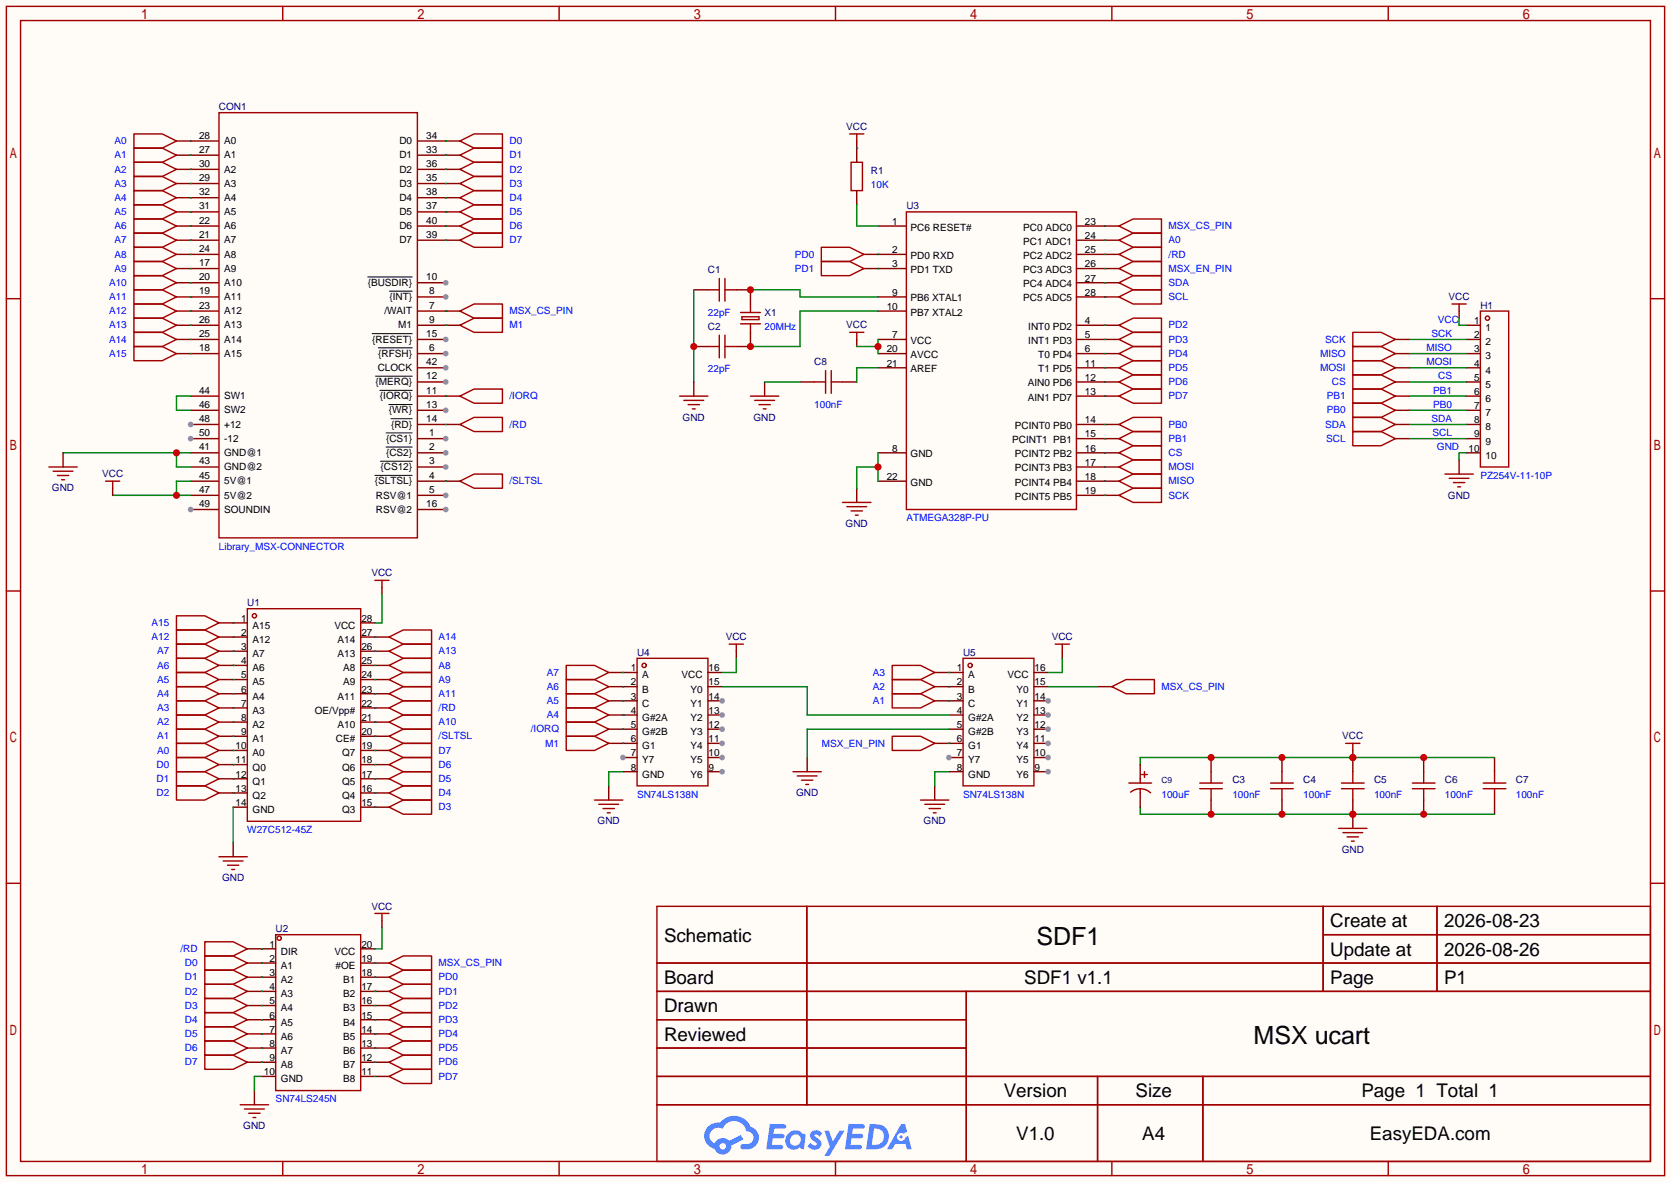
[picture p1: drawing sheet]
<svg xmlns="http://www.w3.org/2000/svg" width="299mm" height="212mm" viewBox="0 0 299 212" stroke-linecap="round" stroke-linejoin="round" font-family="sans-serif">
<path d="M0 0h299.5v211.8h-299.5z" fill="#fffcf7"/>
<g fill="none" stroke="#a10000" stroke-width=".25">
<path d="M1.1 1.1h297.2v209.6h-297.2zM3.7 3.7h292.1v204.5h-292.1zM50.7 1.1v2.6M100.2 1.1v2.6M149.7 1.1v2.6M199.3 1.1v2.6M248.8 1.1v2.6M1.1 53.5h2.6M295.8 53.5h2.5M1.1 105.9h2.6M295.8 105.9h2.5M1.1 158.3h2.6"/>
<path d="M295.8 158.3h2.5M117.7 162.4h178.1v45.8h-178.1zM117.7 172.6h178.1M117.7 177.7h178.1M144.6 162.4v35.6M173.2 177.7v30.5M237.1 162.4v15.3M237.1 167.5h58.7M257.5 162.4v15.3M117.7 182.8h55.5M117.7 192.9h178.1M117.7 187.8h55.5"/>
<path d="M117.7 198h178.1M196.7 192.9v15.3M215.6 192.9v15.3M50.7 208.2v2.5M100.2 208.2v2.5M149.7 208.2v2.5M199.3 208.2v2.5M248.8 208.2v2.5"/>
</g>
<g fill="#5487ff">
<path d="M145.5 202.8a1.3 1.3 0 0 1 1.8 .3l-.4 .6a.54 .54 0 0 0-.9-.2l.1 .2a1.58 1.58 0 0 1 1.1 1.6 1.43 1.43 0 0 1-2.5 .1l.5-.6a.64 .64 0 0 0 .5 .5 .64 .64 0 0 0 .7-.3l-.2-.2a1.6 1.6 0 0 1-1-1.6z"/>
<path d="M147.7 202.7h.9l.7 1.9 1.1-1.9h.9l-2.7 4.5h-.9l1-1.7z"/>
<path d="M138 201.5h1.6a1.31 1.31 0 0 1 1.2 .2 .4 .4 0 0 1-.3 .6h-1.8l-.1 .9h1.6a.4 .4 0 0 1 .4 .4 .4 .4 0 0 1-.4 .4h-1.7l-.2 1.2h.8a1.23 1.23 0 0 1 1.2 .2 .39 .39 0 0 1-.3 .6h-2.7z"/>
<path d="M152.1 201.5h1.6a1.32 1.32 0 0 1 1.3 .2 .39 .39 0 0 1-.4 .6h-1.7l-.2 .9h1.7a.4 .4 0 0 1 .3 .4 .4 .4 0 0 1-.4 .4h-1.7l-.2 1.2h.8a1.23 1.23 0 0 1 1.2 .2 .39 .39 0 0 1-.3 .6h-2.7z"/>
<path d="M161.5 201.5h.7l.4 1.3-.7 .4a.75 .75 0 0 0-1.1 .3 .75 .75 0 0 0 .5 1 .75 .75 0 0 0 .9-.6l.6-.3 .6 2.4h-.9l-.2-1h-1.9l-.5 1h-.9z"/>
<path d="M155.9 201.5l-.7 4.5h1.5a2.27 2.27 0 0 0 2.6-2.3 2.27 2.27 0 0 0-2.7-2.2zM156.6 202.3a1.5 1.5 0 0 1 1.8 1.5 1.5 1.5 0 0 1-1.9 1.4h-.3z"/>
<path d="M141.3 203.1a1.62 1.62 0 0 0-.4 2.1 1.62 1.62 0 0 0 2 .7l.4-.3 .3 .3 .5 .1 .3-2.5-.2-.3h-.4a1.58 1.58 0 0 0-2.5-.1zM141.9 203.6a.98 .98 0 0 1 1.5 .2 .98 .98 0 0 1-.6 1.5 .94 .94 0 0 1-1.2-.4 .94 .94 0 0 1 .3-1.3z"/>
<path d="M126.9 201.9a2.37 2.37 0 0 0 1.2 4 1.54 1.54 0 0 0 1.7 1 1.54 1.54 0 0 0 1.3-1.6l2.1-1.1-.5-.8-2 1.1a1.57 1.57 0 0 0-2.6 .4 1.5 1.5 0 0 1-.8-2.1 1.5 1.5 0 0 1 2.2-.5 2.23 2.23 0 0 1 2.3-1.4 2.23 2.23 0 0 1 2 1.8 1.16 1.16 0 0 1 1.2 1.1 1.16 1.16 0 0 1-1 1.3h-.7a.47 .47 0 0 0-.6 .3 .47 .47 0 0 0 .4 .6 2.23 2.23 0 0 0 2.3-.7 2.23 2.23 0 0 0 .4-2.3 2.16 2.16 0 0 0-1.3-1.1 3.2 3.2 0 0 0-5.4-.7l-1.2 .1zM129 205.4a.58 .58 0 0 1 1.1 0 .58 .58 0 0 1-1.1 0z"/>
<circle cx="161.5" cy="203.8" r=".28"/>
</g>
<g fill="none" stroke="#a10000" stroke-width=".25">
<path d="M44.3 109.1h20.3v38.1h-20.3z"/>
<circle cx="45.6" cy="110.4" r=".38"/>
</g>
<g fill="none" stroke="#870000" stroke-width=".25">
<path d="M34.2 25.3h5M34.2 27.8h5M34.2 30.4h5M34.2 32.9h5M34.2 35.4h5M34.2 38h5M34.2 40.5h5M34.2 43.1h5M34.2 45.6h5M34.2 48.1h5M34.2 50.7h5M34.2 53.2h5"/>
<path d="M34.2 55.8h5M34.2 58.3h5M34.2 60.8h5M34.2 63.4h5M34.2 71h5M34.2 73.5h5M34.2 76.1h5M41.8 111.6h2.5M41.8 114.2h2.5M41.8 116.7h2.5M41.8 119.3h2.5M64.6 111.6h2.6"/>
<path d="M64.6 114.2h2.6M64.6 116.7h2.6M64.6 119.3h2.6M41.8 121.8h2.5M41.8 124.3h2.5M41.8 126.9h2.5M41.8 129.4h2.5M41.8 132h2.5M41.8 134.5h2.5M41.8 137h2.5M41.8 139.6h2.5M64.6 121.8h2.6"/>
<path d="M64.6 124.3h2.6M64.6 126.9h2.6M64.6 129.4h2.6M64.6 132h2.6M64.6 134.5h2.6M64.6 137h2.6M64.6 139.6h2.6M41.8 142.1h2.5M41.8 144.7h2.5M64.6 142.1h2.6M64.6 144.7h2.6"/>
</g>
<circle cx="34.2" cy="76.1" r=".51" fill="#999"/>
<path d="M34.2 78.6h5" fill="none" stroke="#870000" stroke-width=".25"/>
<circle cx="34.2" cy="78.6" r=".51" fill="#999"/>
<path d="M34.2 81.2h5M34.2 83.7h5M34.2 86.2h5M34.2 88.8h5M34.2 91.3h5" fill="none" stroke="#870000" stroke-width=".25"/>
<circle cx="34.2" cy="91.3" r=".51" fill="#999"/>
<path d="M74.9 25.3h5M74.9 27.8h5M74.9 30.4h5M74.9 32.9h5M74.9 35.4h5M74.9 38h5M74.9 40.5h5M74.9 43.1h5M74.9 50.7h5" fill="none" stroke="#870000" stroke-width=".25"/>
<circle cx="79.9" cy="50.7" r=".51" fill="#999"/>
<path d="M65.9 49.6h8" fill="none" stroke="#000" stroke-width=".18"/>
<path d="M74.9 53.2h5" fill="none" stroke="#870000" stroke-width=".25"/>
<circle cx="79.9" cy="53.2" r=".51" fill="#999"/>
<path d="M69.8 52.2h4.1" fill="none" stroke="#000" stroke-width=".18"/>
<path d="M74.9 55.8h5M74.9 58.3h5M74.9 60.8h5" fill="none" stroke="#870000" stroke-width=".25"/>
<circle cx="79.9" cy="60.8" r=".51" fill="#999"/>
<path d="M66.7 59.8h7.2" fill="none" stroke="#000" stroke-width=".18"/>
<path d="M74.9 63.4h5" fill="none" stroke="#870000" stroke-width=".25"/>
<circle cx="79.9" cy="63.4" r=".51" fill="#999"/>
<path d="M67.8 62.3h6.1" fill="none" stroke="#000" stroke-width=".18"/>
<path d="M74.9 65.9h5" fill="none" stroke="#870000" stroke-width=".25"/>
<circle cx="79.9" cy="65.9" r=".51" fill="#999"/>
<path d="M74.9 68.5h5" fill="none" stroke="#870000" stroke-width=".25"/>
<circle cx="79.9" cy="68.5" r=".51" fill="#999"/>
<path d="M67.3 67.4h6.6M68.1 70h5.8" fill="none" stroke="#000" stroke-width=".18"/>
<path d="M74.9 71h5M74.9 73.5h5" fill="none" stroke="#870000" stroke-width=".25"/>
<circle cx="79.9" cy="73.5" r=".51" fill="#999"/>
<path d="M69.7 72.5h4.2M70.1 75h3.8" fill="none" stroke="#000" stroke-width=".18"/>
<path d="M74.9 76.1h5M74.9 78.6h5" fill="none" stroke="#870000" stroke-width=".25"/>
<circle cx="79.9" cy="78.6" r=".51" fill="#999"/>
<path d="M69.2 77.6h4.7" fill="none" stroke="#000" stroke-width=".18"/>
<path d="M74.9 81.2h5" fill="none" stroke="#870000" stroke-width=".25"/>
<circle cx="79.9" cy="81.2" r=".51" fill="#999"/>
<path d="M69.2 80.1h4.7" fill="none" stroke="#000" stroke-width=".18"/>
<path d="M74.9 83.7h5" fill="none" stroke="#870000" stroke-width=".25"/>
<circle cx="79.9" cy="83.7" r=".51" fill="#999"/>
<path d="M67.2 85.2h6.7M68.2 82.7h5.7" fill="none" stroke="#000" stroke-width=".18"/>
<path d="M74.9 86.2h5M74.9 88.8h5" fill="none" stroke="#870000" stroke-width=".25"/>
<circle cx="79.9" cy="88.8" r=".51" fill="#999"/>
<path d="M74.9 91.3h5" fill="none" stroke="#870000" stroke-width=".25"/>
<circle cx="79.9" cy="91.3" r=".51" fill="#999"/>
<g fill="none" stroke="#a10000" stroke-width=".25">
<path d="M24 24h5.1l2.5 1.3-2.5 1.2h-5.1zM24 26.5h5.1l2.5 1.3-2.5 1.3h-5.1zM24 29.1h5.1l2.5 1.3-2.5 1.2h-5.1zM24 31.6h5.1l2.5 1.3-2.5 1.3h-5.1zM24 34.2h5.1l2.5 1.2-2.5 1.3h-5.1zM24 36.7h5.1l2.5 1.3-2.5 1.2h-5.1zM24 39.2h5.1l2.5 1.3-2.5 1.3h-5.1zM39.2 20.2h35.6v76.2h-35.6zM24 41.8h5.1l2.5 1.3-2.5 1.2h-5.1zM24 44.3h5.1l2.5 1.3-2.5 1.3h-5.1zM24 46.9h5.1l2.5 1.2-2.5 1.3h-5.1zM24 49.4h5.1l2.5 1.3-2.5 1.2h-5.1z"/>
<path d="M24 51.9h5.1l2.5 1.3-2.5 1.3h-5.1zM24 54.5h5.1l2.5 1.3-2.5 1.2h-5.1zM24 57h5.1l2.5 1.3-2.5 1.3h-5.1zM24 59.6h5.1l2.5 1.2-2.5 1.3h-5.1zM24 62.1h5.1l2.5 1.3-2.5 1.2h-5.1zM82.4 76.1l2.6-1.3h5v2.5h-5zM82.4 86.2l2.6-1.2h5v2.5h-5zM31.6 118h5.1l2.5 1.3-2.5 1.2h-5.1zM31.6 115.4h5.1l2.5 1.3-2.5 1.3h-5.1zM31.6 112.9h5.1l2.5 1.3-2.5 1.2h-5.1zM31.6 110.4h5.1l2.5 1.2-2.5 1.3h-5.1zM69.7 119.3l2.6-1.3h5v2.5h-5z"/>
<path d="M69.7 116.7l2.6-1.3h5v2.6h-5zM69.7 114.2l2.6-1.3h5v2.5h-5zM101.5 119.3h5.1l2.5 1.2-2.5 1.3h-5.1zM159.9 119.3h5.1l2.5 1.2-2.5 1.3h-5.1zM31.6 130.7h5.1l2.5 1.3-2.5 1.2h-5.1zM31.6 128.1h5.1l2.5 1.3-2.5 1.3h-5.1zM31.6 133.2h5.1l2.5 1.3-2.5 1.3h-5.1zM31.6 125.6h5.1l2.5 1.3-2.5 1.2h-5.1zM31.6 123.1h5.1l2.5 1.2-2.5 1.3h-5.1zM31.6 120.5h5.1l2.5 1.3-2.5 1.3h-5.1zM69.7 121.8l2.6-1.3h5v2.6h-5zM69.7 129.4l2.6-1.3h5v2.6h-5z"/>
<path d="M69.7 124.3l2.6-1.2h5v2.5h-5zM69.7 126.9l2.6-1.3h5v2.5h-5zM69.7 132l2.6-1.3h5v2.5h-5zM101.5 121.8h5.1l2.5 1.3-2.5 1.2h-5.1zM101.5 124.3h5.1l2.5 1.3-2.5 1.3h-5.1zM101.5 126.9h5.1l2.5 1.2-2.5 1.3h-5.1zM159.9 121.8h5.1l2.5 1.3-2.5 1.2h-5.1zM159.9 124.3h5.1l2.5 1.3-2.5 1.3h-5.1zM36.7 168.8h5.1l2.5 1.3-2.5 1.2h-5.1z"/>
</g>
<g fill="none" stroke="#870000" stroke-width=".25">
<path d="M31.6 25.3h2.6M31.6 27.8h2.6M31.6 30.4h2.6M31.6 32.9h2.6M31.6 35.4h2.6M31.6 38h2.6M31.6 40.5h2.6M31.6 43.1h2.6M31.6 45.6h2.6M31.6 48.1h2.6M31.6 50.7h2.6M31.6 53.2h2.6"/>
<path d="M31.6 55.8h2.6M31.6 58.3h2.6M31.6 60.8h2.6M31.6 63.4h2.6M79.9 76.1h2.5M79.9 86.2h2.5M39.2 119.3h2.6M39.2 116.7h2.6M39.2 114.2h2.6M39.2 111.6h2.6M67.2 119.3h2.5M67.2 116.7h2.5"/>
<path d="M67.2 114.2h2.5M39.2 132h2.6M39.2 129.4h2.6M39.2 134.5h2.6M39.2 126.9h2.6M39.2 124.3h2.6M39.2 121.8h2.6M67.2 132h2.5M67.2 129.4h2.5M67.2 126.9h2.5M67.2 124.3h2.5M67.2 121.8h2.5"/>
<path d="M109.1 120.5h2.5M109.1 123.1h2.5M109.1 125.6h2.5M109.1 128.1h2.5M167.5 120.5h2.6M167.5 123.1h2.6M167.5 125.6h2.6M44.3 170.1h2.6"/>
</g>
<g fill="none" stroke="#008700" stroke-width=".25">
<path d="M34.2 25.3h.1M34.2 27.8h.1M34.2 30.4h.1M34.2 32.9h.1M34.2 35.4h.1M34.2 38h.1M34.2 40.5h.1M34.2 43.1h.1M34.2 45.6h.1M34.2 48.1h.1M34.2 50.7h.1M34.2 53.2h.1"/>
<path d="M34.2 55.8h.1M34.2 58.3h.1M34.2 60.8h.1M34.2 63.4h.1M34.2 71h-2.6v2.5h2.6M79.9 76.1h.1M11.3 81.2h22.9M31.6 81.2v2.5h2.6M79.9 86.2h.1M41.8 119.3h.1M41.8 116.7h.1M41.8 114.2h.1"/>
<path d="M41.8 111.6h.1M67.2 119.3h.1M67.2 116.7h.1M67.2 114.2h.1M41.8 134.5h.1M41.8 132h.1M41.8 129.4h.1M41.8 126.9h.1M41.8 124.3h.1M41.8 121.8h.1M67.2 121.8h.1M67.2 129.4h.1"/>
<path d="M67.2 124.3h.1M67.2 126.9h.1M67.2 132h.1"/>
</g>
<circle cx="31.6" cy="81.2" r=".63" fill="#c00"/>
<path d="M20.2 88.8h14M34.2 86.2h-2.6v2.6" fill="none" stroke="#008700" stroke-width=".25"/>
<circle cx="31.6" cy="88.8" r=".63" fill="#c00"/>
<g fill="none" stroke="#870000" stroke-width=".25">
<path d="M79.9 25.3h2.5M79.9 27.8h2.5M79.9 30.4h2.5M79.9 32.9h2.5M79.9 35.4h2.5M79.9 38h2.5M79.9 40.5h2.5M79.9 43.1h2.5M154.8 45.6h7.6M154.8 48.1h7.6M157.4 40.5h5M157.4 53.2h5"/>
<path d="M157.4 55.8h5M192.9 40.5h5.1M192.9 43.1h5.1M192.9 45.6h5.1M192.9 48.1h5.1M192.9 58.3h7.6M192.9 53.2h5.1M192.9 50.7h5.1M157.4 60.8h5M157.4 63.4h5M157.4 65.9h5M192.9 60.8h7.6"/>
<path d="M192.9 63.4h7.6M192.9 65.9h7.6M192.9 68.5h7.6M192.9 71h7.6M192.9 76.1h5.1M192.9 78.6h5.1M11.3 81.2v2.5M20.2 87.5v1.3M157.4 81.2h5M157.4 86.2h5M192.9 81.2h5.1M192.9 83.7h5.1"/>
<path d="M192.9 86.2h5.1M192.9 88.8h5.1M68.5 105.3v1.3M39.2 137h2.6M39.2 139.6h2.6M67.2 137h2.5M67.2 139.6h2.5M67.2 134.5h2.5M111.6 120.5h2.6M111.6 123.1h2.6M111.6 125.6h2.6M111.6 128.1h2.6"/>
<path d="M111.6 130.7h2.6M111.6 133.2h2.6M111.6 135.8h2.6M39.2 142.1h2.6M41.8 151v2.5M67.2 142.1h2.5M67.2 144.7h2.5M44.3 172.6h5.1M44.3 175.1h5.1M44.3 177.7h5.1M46.9 170.1h2.5M64.6 172.6h2.6"/>
<path d="M64.6 175.1h5.1M64.6 177.7h5.1M64.6 170.1h2.6M68.5 165v1.2M44.3 180.2h5.1M44.3 182.8h5.1M44.3 185.3h5.1M44.3 187.8h5.1M44.3 190.4h5.1M45.6 195.5v2.5M46.9 192.9h2.5M64.6 180.2h5.1"/>
<path d="M64.6 182.8h5.1M64.6 185.3h5.1M64.6 187.8h5.1M64.6 190.4h5.1M64.6 192.9h5.1"/>
</g>
<g fill="none" stroke="#a10000" stroke-width=".25">
<path d="M82.4 25.3l2.6-1.3h5v2.5h-5zM82.4 27.8l2.6-1.3h5v2.6h-5zM82.4 30.4l2.6-1.3h5v2.5h-5zM82.4 32.9l2.6-1.3h5v2.6h-5zM82.4 35.4l2.6-1.2h5v2.5h-5zM82.4 38l2.6-1.3h5v2.5h-5zM162.4 38h30.5v53.3h-30.5zM82.4 40.5l2.6-1.3h5v2.6h-5zM82.4 43.1l2.6-1.3h5v2.5h-5zM147.2 44.3h5.1l2.5 1.3-2.5 1.3h-5.1zM147.2 46.9h5.1l2.5 1.2-2.5 1.3h-5.1zM200.5 58.3l2.6-1.3h5.1v2.6h-5.1z"/>
<path d="M200.5 60.8l2.6-1.2h5.1v2.5h-5.1zM200.5 63.4l2.6-1.3h5.1v2.5h-5.1zM200.5 65.9l2.6-1.3h5.1v2.6h-5.1zM200.5 68.5l2.6-1.3h5.1v2.5h-5.1zM200.5 71l2.6-1.3h5.1v2.6h-5.1zM8.8 83.7h5M9.5 84.5h3.6M10.3 85.2h2M11 86h.6M18.9 86.2h2.6M20.2 86.2v1.3M67.2 104h2.5"/>
<path d="M68.5 104v1.3M114.2 118h12.7v22.8h-12.7zM31.6 135.8h5.1l2.5 1.2-2.5 1.3h-5.1zM31.6 138.3h5.1l2.5 1.3-2.5 1.2h-5.1zM69.7 139.6l2.6-1.3h5v2.5h-5zM69.7 137l2.6-1.2h5v2.5h-5zM69.7 134.5l2.6-1.3h5v2.6h-5zM31.6 140.8h5.1l2.5 1.3-2.5 1.3h-5.1zM39.2 153.5h5.1M40 154.3h3.6M40.8 155.1h2M41.5 155.8h.5"/>
<path d="M69.7 144.7l2.6-1.3h5v2.5h-5zM69.7 142.1l2.6-1.3h5v2.6h-5zM36.7 171.3h5.1l2.5 1.3-2.5 1.3h-5.1zM36.7 173.9h5.1l2.5 1.2-2.5 1.3h-5.1zM36.7 176.4h5.1l2.5 1.3-2.5 1.2h-5.1zM36.7 178.9h5.1l2.5 1.3-2.5 1.3h-5.1zM49.4 167.5h15.2v28h-15.2zM67.2 163.7h2.5M68.5 163.7v1.3M69.7 175.1l2.6-1.2h5v2.5h-5zM69.7 177.7l2.6-1.3h5v2.5h-5zM36.7 181.5h5.1l2.5 1.3-2.5 1.2h-5.1z"/>
<path d="M36.7 184h5.1l2.5 1.3-2.5 1.3h-5.1zM36.7 186.6h5.1l2.5 1.2-2.5 1.3h-5.1zM36.7 189.1h5.1l2.5 1.3-2.5 1.2h-5.1zM43.1 198h5M43.8 198.8h3.6M44.6 199.5h2M69.7 180.2l2.6-1.3h5v2.6h-5zM69.7 182.8l2.6-1.3h5v2.5h-5zM69.7 185.3l2.6-1.3h5v2.6h-5zM69.7 187.8l2.6-1.2h5v2.5h-5zM69.7 190.4l2.6-1.3h5v2.5h-5zM69.7 192.9l2.6-1.3h5v2.6h-5z"/>
<path d="M45.3 200.3h.5"/>
<circle cx="50" cy="168.1" r=".38"/>
</g>
<g fill="none" stroke="#008700" stroke-width=".25">
<path d="M79.9 25.3h.1M79.9 27.8h.1M79.9 30.4h.1M79.9 32.9h.1M79.9 35.4h.1M79.9 38h.1M79.9 40.5h.1M79.9 43.1h.1M157.4 45.6h.1M157.4 48.1h.1M198 58.3h.1M198 60.8h.1"/>
<path d="M198 63.4h.1M198 65.9h.1M198 68.5h.1M198 71h.1M68.5 106.6v5h-1.3M41.8 137h.1M41.8 139.6h.1M67.2 139.6h.1M67.2 137h.1M67.2 134.5h.1M41.8 142.1h.1M41.8 144.7v6.3"/>
<path d="M67.2 144.7h.1M67.2 142.1h.1M46.9 172.6h.1M46.9 175.1h.1M46.9 177.7h.1M67.2 175.1h.1M67.2 177.7h.1M68.5 166.2v3.9h-1.3M46.9 180.2h.1M46.9 182.8h.1M46.9 185.3h.1M46.9 187.8h.1"/>
<path d="M46.9 190.4h.1M46.9 192.9h-1.3v2.6M67.2 180.2h.1M67.2 182.8h.1M67.2 185.3h.1M67.2 187.8h.1M67.2 190.4h.1M67.2 192.9h.1"/>
</g>
<circle cx="111.6" cy="135.8" r=".51" fill="#999"/>
<path d="M111.6 138.3h2.6M126.9 138.3h2.5" fill="none" stroke="#870000" stroke-width=".25"/>
<circle cx="129.4" cy="138.3" r=".51" fill="#999"/>
<path d="M126.9 135.8h2.5" fill="none" stroke="#870000" stroke-width=".25"/>
<circle cx="129.4" cy="135.8" r=".51" fill="#999"/>
<path d="M126.9 133.2h2.5" fill="none" stroke="#870000" stroke-width=".25"/>
<circle cx="129.4" cy="133.2" r=".51" fill="#999"/>
<path d="M126.9 130.7h2.5" fill="none" stroke="#870000" stroke-width=".25"/>
<circle cx="129.4" cy="130.7" r=".51" fill="#999"/>
<path d="M126.9 128.1h2.5" fill="none" stroke="#870000" stroke-width=".25"/>
<circle cx="129.4" cy="128.1" r=".51" fill="#999"/>
<path d="M126.9 125.6h2.5" fill="none" stroke="#870000" stroke-width=".25"/>
<circle cx="129.4" cy="125.6" r=".51" fill="#999"/>
<path d="M126.9 123.1h2.5M126.9 120.5h2.5M170.1 123.1h2.5M170.1 120.5h2.5M170.1 125.6h2.5M170.1 128.1h2.5M170.1 130.7h2.5M170.1 133.2h2.5M170.1 135.8h2.5" fill="none" stroke="#870000" stroke-width=".25"/>
<g fill="none" stroke="#a10000" stroke-width=".25">
<path d="M172.6 118h12.7v22.8h-12.7z"/>
<circle cx="115.4" cy="119.3" r=".38"/>
</g>
<circle cx="170.1" cy="135.8" r=".51" fill="#999"/>
<path d="M170.1 138.3h2.5M185.3 138.3h2.5" fill="none" stroke="#870000" stroke-width=".25"/>
<circle cx="187.8" cy="138.3" r=".51" fill="#999"/>
<path d="M185.3 135.8h2.5" fill="none" stroke="#870000" stroke-width=".25"/>
<circle cx="187.8" cy="135.8" r=".51" fill="#999"/>
<path d="M185.3 133.2h2.5" fill="none" stroke="#870000" stroke-width=".25"/>
<circle cx="187.8" cy="133.2" r=".51" fill="#999"/>
<path d="M185.3 130.7h2.5" fill="none" stroke="#870000" stroke-width=".25"/>
<circle cx="187.8" cy="130.7" r=".51" fill="#999"/>
<path d="M185.3 128.1h2.5" fill="none" stroke="#870000" stroke-width=".25"/>
<circle cx="187.8" cy="128.1" r=".51" fill="#999"/>
<path d="M185.3 125.6h2.5" fill="none" stroke="#870000" stroke-width=".25"/>
<circle cx="187.8" cy="125.6" r=".51" fill="#999"/>
<g fill="none" stroke="#870000" stroke-width=".25">
<path d="M79.9 58.3h2.5M79.9 55.8h2.5M132 51.9h2.5v2.6M134.5 59.6v2.5M198 48.1h2.5M198 45.6h2.5M198 43.1h2.5M198 40.5h2.5M79.9 71h2.5M132 116.7v1.3M190.4 116.7v1.3M109.1 130.7h2.5"/>
<path d="M109.1 133.2h2.5M144.7 135.8v2.5M167.5 133.2h2.6M185.3 123.1h2.5M185.3 120.5h2.5M196.7 123.1h2.6M109.1 140.8v2.6M167.5 140.8v2.6M67.2 172.6h2.5"/>
</g>
<g fill="none" stroke="#a10000" stroke-width=".25">
<path d="M82.4 58.3l2.6-1.3h5v2.6h-5zM82.4 55.8l2.6-1.3h5v2.5h-5zM132.7 56h3.6M132.7 58h3.6M133 56.8h3v.5h-3zM134.5 54.5v1.5M134.5 58v1.6M200.5 48.1l2.6-1.2h5.1v2.5h-5.1zM200.5 45.6l2.6-1.3h5.1v2.6h-5.1zM200.5 43.1l2.6-1.3h5.1v2.5h-5.1zM200.5 40.5l2.6-1.3h5.1v2.6h-5.1zM82.4 71l2.6-1.3h5v2.6h-5z"/>
<path d="M130.7 115.4h2.5M132 115.4v1.3M189.1 115.4h2.5M190.4 115.4v1.3M101.5 129.4h5.1l2.5 1.3-2.5 1.3h-5.1zM101.5 132h5.1l2.5 1.2-2.5 1.3h-5.1zM142.1 138.3h5.1M142.9 139.1h3.5M143.6 139.8h2.1M159.9 132h5.1l2.5 1.2-2.5 1.3h-5.1zM199.3 123.1l2.5-1.3h5.1v2.5h-5.1zM106.6 143.4h5"/>
<path d="M107.3 144.1h3.6M108.1 144.9h2M108.8 145.7h.5M144.4 140.6h.5M165 143.4h5.1M165.7 144.1h3.6M166.5 144.9h2M167.3 145.7h.5M69.7 172.6l2.6-1.3h5v2.6h-5z"/>
<circle cx="173.9" cy="119.3" r=".38"/>
</g>
<g fill="none" stroke="#008700" stroke-width=".25">
<path d="M79.9 58.3h.1M79.9 55.8h.1M134.5 51.9h8.9v1.3h14M157.4 55.8h-14v6.3h-8.9M198 48.1h.1M198 45.6h.1M198 43.1h.1M198 40.5h.1M79.9 71h.1M132 118v2.5h-2.6M190.4 118v2.5h-2.6M111.6 130.7h.1"/>
<path d="M111.6 128.1h.1M111.6 125.6h.1M111.6 123.1h.1M111.6 120.5h.1M111.6 133.2h.1M111.6 138.3h-2.5v2.5M129.4 123.1h15.3v5h25.4M170.1 133.2h.1M170.1 120.5h.1M170.1 123.1h.1M170.1 125.6h.1M170.1 138.3h-2.6v2.5"/>
<path d="M170.1 130.7h-25.4v5.1M187.8 123.1h8.9M46.9 170.1h.1M67.2 172.6h.1"/>
</g>
<circle cx="134.5" cy="51.9" r=".63" fill="#c00"/>
<path d="M124.3 51.9h2.6M132 62.1h2.5" fill="none" stroke="#870000" stroke-width=".25"/>
<path d="M126.9 51.9h2M128.9 49.9v4.1M129.9 49.9v4.1M129.9 51.9h2.1" fill="none" stroke="#a10000" stroke-width=".25"/>
<circle cx="134.5" cy="62.1" r=".63" fill="#c00"/>
<path d="M124.3 62.1h2.6M217 135.8v2.5M229.7 135.8v2.5M242.4 135.8v2.5M255.1 135.8v2.5M267.8 135.8v2.5M217 143.4v2.5M229.7 143.4v2.5M242.4 143.4v2.5M255.1 143.4v2.5M267.8 143.4v2.5" fill="none" stroke="#870000" stroke-width=".25"/>
<g fill="none" stroke="#a10000" stroke-width=".25">
<path d="M126.9 62.1h2M128.9 60.1v4M129.9 60.1v4M129.9 62.1h2.1M217 138.3v2M229.7 138.3v2M242.4 138.3v2M255.1 138.3v2M267.8 138.3v2M215 140.3h4.1M215 141.4h4.1M217 141.4v2"/>
<path d="M227.7 140.3h4.1M227.7 141.4h4.1M229.7 141.4v2M240.4 140.3h4.1M240.4 141.4h4.1M242.4 141.4v2M253.1 140.3h4.1M253.1 141.4h4.1M255.1 141.4v2M265.8 140.3h4.1M265.8 141.4h4.1M267.8 141.4v2"/>
</g>
<path d="M204.3 144.7v1.2h63.5" fill="none" stroke="#008700" stroke-width=".25"/>
<g fill="#c00">
<circle cx="217" cy="145.9" r=".63"/>
<circle cx="229.7" cy="145.9" r=".63"/>
<circle cx="242.4" cy="145.9" r=".63"/>
<circle cx="255.1" cy="145.9" r=".63"/>
</g>
<path d="M267.8 135.8h-63.5v1.2" fill="none" stroke="#008700" stroke-width=".25"/>
<g fill="#c00">
<circle cx="217" cy="135.8" r=".63"/>
<circle cx="229.7" cy="135.8" r=".63"/>
<circle cx="242.4" cy="135.8" r=".63"/>
<circle cx="255.1" cy="135.8" r=".63"/>
</g>
<path d="M242.4 145.9v2.6" fill="none" stroke="#870000" stroke-width=".25"/>
<circle cx="242.4" cy="145.9" r=".63" fill="#c00"/>
<path d="M239.9 148.5h5.1M240.7 149.2h3.5M241.4 150h2.1M242.2 150.7h.5" fill="none" stroke="#a10000" stroke-width=".25"/>
<path d="M242.4 134.5v1.3" fill="none" stroke="#870000" stroke-width=".25"/>
<circle cx="242.4" cy="135.8" r=".63" fill="#c00"/>
<path d="M241.2 133.2h2.5M242.4 133.2v1.3" fill="none" stroke="#a10000" stroke-width=".25"/>
<path d="M124.3 51.9v16.6" fill="none" stroke="#008700" stroke-width=".25"/>
<circle cx="124.3" cy="62.1" r=".63" fill="#c00"/>
<path d="M153.5 25.3v3.8M153.5 34.2v2.5M124.3 68.5v2.5M153.5 60.8v1.3" fill="none" stroke="#870000" stroke-width=".25"/>
<path d="M152.3 24h2.5M152.5 29.1h2.1v5.1h-2.1zM153.5 24v1.3M152.3 59.6h2.5M153.5 59.6v1.2M121.8 71h5.1M122.6 71.8h3.5M123.3 72.5h2M124.1 73.3h.5" fill="none" stroke="#a10000" stroke-width=".25"/>
<path d="M153.5 26.5h.1M153.5 36.7v3.8h3.9M153.5 62.1h3.9M157.4 60.8v2.6" fill="none" stroke="#008700" stroke-width=".25"/>
<circle cx="157.4" cy="62.1" r=".63" fill="#c00"/>
<path d="M137 68.5v2.5M143.4 68.5h2.5M151 68.5h2.5M153.5 87.5v2.5" fill="none" stroke="#870000" stroke-width=".25"/>
<path d="M134.5 71h5.1M135.3 71.8h3.5M136 72.5h2M136.8 73.3h.5M145.9 68.5h2.1M148 66.4v4.1M149 66.4v4.1M149 68.5h2M151 90h5.1M151.8 90.8h3.5M152.5 91.6h2.1M153.3 92.3h.5" fill="none" stroke="#a10000" stroke-width=".25"/>
<path d="M137 68.5h6.4M157.4 65.9h-3.9v2.6M157.4 83.7h-3.9v3.8M157.4 81.2v5" fill="none" stroke="#008700" stroke-width=".25"/>
<circle cx="157.4" cy="83.7" r=".63" fill="#c00"/>
<g fill="none" stroke="#a10000" stroke-width=".25">
<path d="M200.5 53.2l2.6-1.3h5.1v2.6h-5.1zM200.5 50.7l2.6-1.3h5.1v2.5h-5.1zM242.4 59.6h5.1l2.6 1.2-2.6 1.3h-5.1zM260.2 54.5h2.6M261.5 54.5v1.3M265.3 55.8h5.1v27.9h-5.1zM200.5 76.1l2.6-1.3h5.1v2.5h-5.1zM200.5 78.6l2.6-1.3h5.1v2.6h-5.1zM242.4 62.1h5.1l2.6 1.3-2.6 1.2h-5.1zM242.4 64.6h5.1l2.6 1.3-2.6 1.3h-5.1zM242.4 67.2h5.1l2.6 1.3-2.6 1.2h-5.1zM242.4 69.7h5.1l2.6 1.3-2.6 1.3h-5.1z"/>
<path d="M242.4 72.3h5.1l2.6 1.2-2.6 1.3h-5.1zM242.4 74.8h5.1l2.6 1.3-2.6 1.2h-5.1zM242.4 77.3h5.1l2.6 1.3-2.6 1.3h-5.1zM200.5 88.8l2.6-1.3h5.1v2.5h-5.1zM200.5 86.2l2.6-1.2h5.1v2.5h-5.1zM200.5 83.7l2.6-1.3h5.1v2.6h-5.1zM200.5 81.2l2.6-1.3h5.1v2.5h-5.1zM259 85h5M259.7 85.7h3.6M260.5 86.5h2M261.2 87.2h.5M204.3 139.6v.7"/>
<path d="M204.6 138.8h1M205.1 138.3v1M202.3 140.3h4.1M202.6 142a2.74 2.74 0 0 1 3.6 .1M204.3 141.4v.7"/>
<circle cx="266.6" cy="57" r=".38"/>
</g>
<g fill="none" stroke="#870000" stroke-width=".25">
<path d="M198 53.2h2.5M198 50.7h2.5M261.5 55.8v1.2M262.8 58.3h2.5M198 76.1h2.5M198 78.6h2.5M250.1 60.8h2.5M250.1 63.4h2.5M250.1 65.9h2.5M250.1 68.5h2.5M250.1 71h2.5M250.1 73.5h2.5"/>
<path d="M250.1 76.1h2.5M250.1 78.6h2.5M262.8 60.8h2.5M262.8 63.4h2.5M262.8 65.9h2.5M262.8 68.5h2.5M262.8 71h2.5M262.8 73.5h2.5M262.8 76.1h2.5M262.8 78.6h2.5M198 81.2h2.5M198 88.8h2.5"/>
<path d="M198 86.2h2.5M198 83.7h2.5M261.5 82.4v2.6M262.8 81.2h2.5M204.3 137v2.6M204.3 142.1v2.6"/>
</g>
<g fill="none" stroke="#008700" stroke-width=".25">
<path d="M198 53.2h.1M198 50.7h.1M261.5 57v1.3h1.3M198 76.1h.1M198 78.6h.1M252.6 60.8h10.2M252.6 63.4h10.2M252.6 65.9h10.2M252.6 68.5h10.2M252.6 71h10.2M252.6 73.5h10.2M252.6 76.1h10.2"/>
<path d="M252.6 78.6h10.2M198 81.2h.1M198 83.7h.1M198 86.2h.1M198 88.8h.1M262.8 81.2h-1.3v1.2"/>
</g>
<g font-size="4.5">
<text x="185.8" y="169.3">SDF1</text>
<text x="224.6" y="187.1">MSX ucart</text>
</g>
<g font-size="3.4">
<text x="238.4" y="166.2">Create at</text>
<text x="258.8" y="166.2">2026-08-23</text>
<text x="119" y="168.7">Schematic</text>
<text x="238.4" y="171.3">Update at</text>
<text x="258.8" y="171.3">2026-08-26</text>
<text x="119" y="176.4">Board</text>
<text x="183.6" y="176.4">SDF1 v1.1</text>
<text x="238.4" y="176.4">Page</text>
<text x="258.8" y="176.4">P1</text>
<text x="119" y="181.4">Drawn</text>
<text x="119" y="186.5">Reviewed</text>
<text x="179.9" y="196.7">Version</text>
<text x="203.5" y="196.7">Size</text>
<text x="244" y="196.7">Page 1 Total 1</text>
<text x="182.1" y="204.3">V1.0</text>
<text x="204.7" y="204.3">A4</text>
<text x="245.5" y="204.3">EasyEDA.com</text>
</g>
<g font-size="1.8" fill="#000080">
<text x="39.2" y="19.7">CON1</text>
<text x="151.7" y="23.3">VCC</text>
<text x="156.1" y="31.2">R1</text>
<text x="162.4" y="37.5">U3</text>
<text x="126.9" y="49">C1</text>
<text x="259.6" y="53.8">VCC</text>
<text x="126.9" y="59.1">C2</text>
<text x="137" y="56.6">X1</text>
<text x="151.7" y="58.9">VCC</text>
<text x="265.3" y="55.3">H1</text>
<text x="145.9" y="65.5">C8</text>
<text x="122.3" y="75.4">GND</text>
<text x="135" y="75.4">GND</text>
<text x="9.3" y="88.1">GND</text>
<text x="18.3" y="85.5">VCC</text>
<text x="259.5" y="89.3">GND</text>
<text x="151.5" y="94.4">GND</text>
<text x="66.6" y="103.3">VCC</text>
<text x="44.3" y="108.6">U1</text>
<text x="114.2" y="117.5">U4</text>
<text x="130.1" y="114.7">VCC</text>
<text x="172.6" y="117.5">U5</text>
<text x="188.5" y="114.7">VCC</text>
<text x="240.6" y="132.5">VCC</text>
<text x="142.7" y="142.7">GND</text>
<text x="220.9" y="140.4">C3</text>
<text x="233.6" y="140.4">C4</text>
<text x="246.3" y="140.4">C5</text>
<text x="259" y="140.4">C6</text>
<text x="271.7" y="140.4">C7</text>
<text x="107.1" y="147.8">GND</text>
<text x="165.5" y="147.8">GND</text>
<text x="240.4" y="152.8">GND</text>
<text x="39.8" y="157.9">GND</text>
<text x="49.4" y="167.1">U2</text>
<text x="66.6" y="163">VCC</text>
<text x="43.6" y="202.4">GND</text>
</g>
<g font-size="1.8" fill="#00f">
<text x="20.5" y="25.8">A0</text>
<text x="20.5" y="28.4">A1</text>
<text x="91.3" y="25.8">D0</text>
<text x="91.3" y="28.4">D1</text>
<text x="20.5" y="30.9">A2</text>
<text x="20.5" y="33.5">A3</text>
<text x="91.3" y="30.9">D2</text>
<text x="91.3" y="33.5">D3</text>
<text x="156.1" y="33.7">10K</text>
<text x="20.5" y="36">A4</text>
<text x="20.5" y="38.5">A5</text>
<text x="20.5" y="41.1">A6</text>
<text x="91.3" y="36">D4</text>
<text x="91.3" y="38.5">D5</text>
<text x="91.3" y="41.1">D6</text>
<text x="209.4" y="41.1">MSX_CS_PIN</text>
<text x="20.5" y="43.6">A7</text>
<text x="20.5" y="46.2">A8</text>
<text x="91.3" y="43.6">D7</text>
<text x="142.4" y="46.2">PD0</text>
<text x="209.4" y="46.2">/RD</text>
<text x="209.4" y="43.6">A0</text>
<text x="19.5" y="51.2">A10</text>
<text x="19.5" y="53.8">A11</text>
<text x="20.5" y="48.7">A9</text>
<text x="142.4" y="48.7">PD1</text>
<text x="209.4" y="48.7">MSX_EN_PIN</text>
<text x="209.4" y="53.8">SCL</text>
<text x="209.4" y="51.2">SDA</text>
<text x="19.5" y="56.3">A12</text>
<text x="19.5" y="58.9">A13</text>
<text x="91.3" y="58.9">M1</text>
<text x="91.3" y="56.3">MSX_CS_PIN</text>
<text x="126.9" y="56.6">22pF</text>
<text x="137" y="59.1">20MHz</text>
<text x="209.4" y="58.9">PD2</text>
<text x="257.7" y="57.8">VCC</text>
<text x="19.5" y="61.4">A14</text>
<text x="19.5" y="63.9">A15</text>
<text x="209.4" y="61.4">PD3</text>
<text x="209.4" y="63.9">PD4</text>
<text x="236.6" y="63.9">MISO</text>
<text x="237.5" y="61.4">SCK</text>
<text x="255.6" y="62.9">MISO</text>
<text x="255.6" y="65.5">MOSI</text>
<text x="256.5" y="60.4">SCK</text>
<text x="91.3" y="71.6">/IORQ</text>
<text x="126.9" y="66.7">22pF</text>
<text x="209.4" y="66.5">PD5</text>
<text x="209.4" y="69">PD6</text>
<text x="209.4" y="71.6">PD7</text>
<text x="236.6" y="66.5">MOSI</text>
<text x="237.8" y="71.6">PB1</text>
<text x="238.7" y="69">CS</text>
<text x="256.8" y="70.5">PB1</text>
<text x="257.7" y="68">CS</text>
<text x="91.3" y="76.6">/RD</text>
<text x="145.9" y="73.1">100nF</text>
<text x="209.4" y="76.6">PB0</text>
<text x="237.5" y="76.6">SDA</text>
<text x="237.8" y="74.1">PB0</text>
<text x="256.5" y="75.6">SDA</text>
<text x="256.8" y="73.1">PB0</text>
<text x="209.4" y="81.7">CS</text>
<text x="209.4" y="79.2">PB1</text>
<text x="237.7" y="79.2">SCL</text>
<text x="256.7" y="78.2">SCL</text>
<text x="257.5" y="80.7">GND</text>
<text x="91.3" y="86.8">/SLTSL</text>
<text x="209.4" y="89.3">SCK</text>
<text x="209.4" y="86.8">MISO</text>
<text x="209.4" y="84.3">MOSI</text>
<text x="265.3" y="85.8">PZ254V-11-10P</text>
<text x="162.4" y="93.4">ATMEGA328P-PU</text>
<text x="39.2" y="98.5">Library_MSX-CONNECTOR</text>
<text x="27.2" y="112.2">A15</text>
<text x="27.2" y="114.7">A12</text>
<text x="28.2" y="119.8">A6</text>
<text x="28.2" y="117.3">A7</text>
<text x="78.6" y="119.8">A8</text>
<text x="78.6" y="117.3">A13</text>
<text x="78.6" y="114.7">A14</text>
<text x="28.2" y="124.9">A4</text>
<text x="28.2" y="122.4">A5</text>
<text x="78.6" y="122.4">A9</text>
<text x="78.6" y="124.9">A11</text>
<text x="98" y="121.1">A7</text>
<text x="98" y="123.6">A6</text>
<text x="156.4" y="121.1">A3</text>
<text x="156.4" y="123.6">A2</text>
<text x="208.2" y="123.6">MSX_CS_PIN</text>
<text x="28.2" y="130">A2</text>
<text x="28.2" y="127.4">A3</text>
<text x="78.6" y="130">A10</text>
<text x="78.6" y="127.4">/RD</text>
<text x="95.1" y="131.3">/IORQ</text>
<text x="98" y="126.2">A5</text>
<text x="98" y="128.7">A4</text>
<text x="156.4" y="126.2">A1</text>
<text x="28.1" y="137.6">D0</text>
<text x="28.2" y="132.5">A1</text>
<text x="28.2" y="135.1">A0</text>
<text x="78.6" y="132.5">/SLTSL</text>
<text x="78.6" y="137.6">D6</text>
<text x="78.6" y="135.1">D7</text>
<text x="97.7" y="133.8">M1</text>
<text x="147.3" y="133.8">MSX_EN_PIN</text>
<text x="28.1" y="140.1">D1</text>
<text x="28.1" y="142.7">D2</text>
<text x="78.6" y="142.7">D4</text>
<text x="78.6" y="140.1">D5</text>
<text x="114.2" y="142.9">SN74LS138N</text>
<text x="172.6" y="142.9">SN74LS138N</text>
<text x="208.2" y="142.9">100uF</text>
<text x="220.9" y="142.9">100nF</text>
<text x="233.6" y="142.9">100nF</text>
<text x="246.3" y="142.9">100nF</text>
<text x="259" y="142.9">100nF</text>
<text x="271.7" y="142.9">100nF</text>
<text x="44.3" y="149.3">W27C512-45Z</text>
<text x="78.6" y="145.2">D3</text>
<text x="32.3" y="170.6">/RD</text>
<text x="33.1" y="173.2">D0</text>
<text x="78.6" y="173.2">MSX_CS_PIN</text>
<text x="33.1" y="175.7">D1</text>
<text x="33.1" y="178.2">D2</text>
<text x="78.6" y="175.7">PD0</text>
<text x="78.6" y="178.2">PD1</text>
<text x="33.1" y="180.8">D3</text>
<text x="33.1" y="183.3">D4</text>
<text x="33.1" y="185.9">D5</text>
<text x="78.6" y="180.8">PD2</text>
<text x="78.6" y="183.3">PD3</text>
<text x="78.6" y="185.9">PD4</text>
<text x="33.1" y="188.4">D6</text>
<text x="33.1" y="190.9">D7</text>
<text x="78.6" y="188.4">PD5</text>
<text x="78.6" y="190.9">PD6</text>
<text x="49.4" y="197.5">SN74LS245N</text>
<text x="78.6" y="193.5">PD7</text>
</g>
<g font-size="1.8">
<text x="35.7" y="24.8">28</text>
<text x="35.7" y="27.4">27</text>
<text x="35.7" y="29.9">30</text>
<text x="40.2" y="25.8">A0</text>
<text x="40.2" y="28.4">A1</text>
<text x="71.6" y="25.8">D0</text>
<text x="71.6" y="28.4">D1</text>
<text x="76.4" y="24.8">34</text>
<text x="76.4" y="27.4">33</text>
<text x="76.4" y="29.9">36</text>
<text x="35.7" y="32.4">29</text>
<text x="35.7" y="35">32</text>
<text x="40.2" y="30.9">A2</text>
<text x="40.2" y="33.5">A3</text>
<text x="71.6" y="30.9">D2</text>
<text x="71.6" y="33.5">D3</text>
<text x="76.4" y="32.4">35</text>
<text x="76.4" y="35">38</text>
<text x="35.7" y="37.5">31</text>
<text x="35.7" y="40.1">22</text>
<text x="40.2" y="36">A4</text>
<text x="40.2" y="38.5">A5</text>
<text x="40.2" y="41.1">A6</text>
<text x="71.6" y="36">D4</text>
<text x="71.6" y="38.5">D5</text>
<text x="71.6" y="41.1">D6</text>
<text x="76.4" y="37.5">37</text>
<text x="76.4" y="40.1">40</text>
<text x="159.9" y="40.3">1</text>
<text x="163.2" y="41.3">PC6 RESET#</text>
<text x="183.4" y="41.3">PC0 ADC0</text>
<text x="194.4" y="40.3">23</text>
<text x="35.7" y="42.6">21</text>
<text x="35.7" y="45.1">24</text>
<text x="35.7" y="47.7">17</text>
<text x="40.2" y="43.6">A7</text>
<text x="40.2" y="46.2">A8</text>
<text x="71.6" y="43.6">D7</text>
<text x="76.4" y="42.6">39</text>
<text x="159.9" y="45.4">2</text>
<text x="159.9" y="47.9">3</text>
<text x="163.2" y="46.4">PD0 RXD</text>
<text x="183.4" y="43.9">PC1 ADC1</text>
<text x="183.4" y="46.4">PC2 ADC2</text>
<text x="194.4" y="42.8">24</text>
<text x="194.4" y="45.4">25</text>
<text x="194.4" y="47.9">26</text>
<text x="35.7" y="50.2">20</text>
<text x="35.7" y="52.8">19</text>
<text x="40.2" y="48.7">A9</text>
<text x="40.2" y="51.2">A10</text>
<text x="40.2" y="53.8">A11</text>
<text x="65.9" y="51.2">{BUSDIR}</text>
<text x="69.8" y="53.8">{INT}</text>
<text x="76.4" y="50.2">10</text>
<text x="76.9" y="52.8">8</text>
<text x="159.9" y="53">9</text>
<text x="163.2" y="48.9">PD1 TXD</text>
<text x="183.4" y="48.9">PC3 ADC3</text>
<text x="183.4" y="51.5">PC4 ADC4</text>
<text x="194.4" y="50.5">27</text>
<text x="194.4" y="53">28</text>
<text x="35.7" y="55.3">23</text>
<text x="35.7" y="57.8">26</text>
<text x="40.2" y="56.3">A12</text>
<text x="40.2" y="58.9">A13</text>
<text x="68.9" y="56.3">/WAIT</text>
<text x="71.4" y="58.9">M1</text>
<text x="76.9" y="55.3">7</text>
<text x="76.9" y="57.8">9</text>
<text x="158.9" y="55.5">10</text>
<text x="163.2" y="54">PB6 XTAL1</text>
<text x="163.2" y="56.6">PB7 XTAL2</text>
<text x="183.4" y="54">PC5 ADC5</text>
<text x="184.3" y="59.1">INT0 PD2</text>
<text x="194.4" y="58.1">4</text>
<text x="264.2" y="58.1">1</text>
<text x="266.2" y="59.3">1</text>
<text x="35.7" y="60.4">25</text>
<text x="35.7" y="62.9">18</text>
<text x="40.2" y="61.4">A14</text>
<text x="40.2" y="63.9">A15</text>
<text x="66.7" y="61.4">{RESET}</text>
<text x="67.8" y="63.9">{RFSH}</text>
<text x="76.4" y="60.4">15</text>
<text x="76.4" y="65.5">42</text>
<text x="76.9" y="62.9">6</text>
<text x="158.9" y="63.2">20</text>
<text x="158.9" y="65.7">21</text>
<text x="159.9" y="60.6">7</text>
<text x="163.2" y="61.6">VCC</text>
<text x="163.2" y="64.2">AVCC</text>
<text x="184.3" y="61.6">INT1 PD3</text>
<text x="186.1" y="64.2">T0 PD4</text>
<text x="194.4" y="60.6">5</text>
<text x="194.4" y="63.2">6</text>
<text x="194.4" y="65.7">11</text>
<text x="264.2" y="60.6">2</text>
<text x="264.2" y="63.2">3</text>
<text x="264.2" y="65.7">4</text>
<text x="266.2" y="61.9">2</text>
<text x="266.2" y="64.4">3</text>
<text x="35.7" y="70.5">44</text>
<text x="40.2" y="71.6">SW1</text>
<text x="67.3" y="69">{MERQ}</text>
<text x="67.7" y="66.5">CLOCK</text>
<text x="68.1" y="71.6">{IORQ}</text>
<text x="76.4" y="68">12</text>
<text x="76.4" y="70.5">11</text>
<text x="163.2" y="66.7">AREF</text>
<text x="184.2" y="69.3">AIN0 PD6</text>
<text x="184.2" y="71.8">AIN1 PD7</text>
<text x="186.1" y="66.7">T1 PD5</text>
<text x="194.4" y="68.2">12</text>
<text x="194.4" y="70.8">13</text>
<text x="264.2" y="68.2">5</text>
<text x="264.2" y="70.8">6</text>
<text x="266.2" y="67">4</text>
<text x="266.2" y="69.5">5</text>
<text x="35.7" y="73.1">46</text>
<text x="35.7" y="75.6">48</text>
<text x="40.2" y="74.1">SW2</text>
<text x="40.2" y="76.6">+12</text>
<text x="69.7" y="74.1">{WR}</text>
<text x="70.1" y="76.6">{RD}</text>
<text x="76.4" y="73.1">13</text>
<text x="76.4" y="75.6">14</text>
<text x="181.9" y="76.9">PCINT0 PB0</text>
<text x="194.4" y="75.9">14</text>
<text x="264.2" y="73.3">7</text>
<text x="264.2" y="75.9">8</text>
<text x="266.2" y="72">6</text>
<text x="266.2" y="74.6">7</text>
<text x="266.2" y="77.1">8</text>
<text x="35.7" y="78.2">50</text>
<text x="35.7" y="80.7">41</text>
<text x="35.7" y="83.2">43</text>
<text x="40.2" y="79.2">-12</text>
<text x="40.2" y="81.7">GND@1</text>
<text x="69.2" y="79.2">{CS1}</text>
<text x="69.2" y="81.7">{CS2}</text>
<text x="76.9" y="78.2">1</text>
<text x="76.9" y="80.7">2</text>
<text x="76.9" y="83.2">3</text>
<text x="159.9" y="80.9">8</text>
<text x="163.2" y="82">GND</text>
<text x="181.4" y="79.4">PCINT1 PB1</text>
<text x="181.9" y="82">PCINT2 PB2</text>
<text x="194.4" y="78.4">15</text>
<text x="194.4" y="80.9">16</text>
<text x="194.4" y="83.5">17</text>
<text x="263.2" y="80.9">10</text>
<text x="264.2" y="78.4">9</text>
<text x="266.2" y="79.7">9</text>
<text x="266.2" y="82.2">10</text>
<text x="35.7" y="85.8">45</text>
<text x="35.7" y="88.3">47</text>
<text x="40.2" y="84.3">GND@2</text>
<text x="40.2" y="86.8">5V@1</text>
<text x="40.2" y="89.3">5V@2</text>
<text x="67.2" y="86.8">{SLTSL}</text>
<text x="67.4" y="89.3">RSV@1</text>
<text x="68.2" y="84.3">{CS12}</text>
<text x="76.9" y="85.8">4</text>
<text x="76.9" y="88.3">5</text>
<text x="158.9" y="86">22</text>
<text x="163.2" y="87">GND</text>
<text x="181.9" y="84.5">PCINT3 PB3</text>
<text x="181.9" y="87">PCINT4 PB4</text>
<text x="181.9" y="89.6">PCINT5 PB5</text>
<text x="194.4" y="86">18</text>
<text x="194.4" y="88.6">19</text>
<text x="35.7" y="90.9">49</text>
<text x="40.2" y="91.9">SOUNDIN</text>
<text x="67.4" y="91.9">RSV@2</text>
<text x="76.4" y="90.9">16</text>
<text x="43.2" y="111.4">1</text>
<text x="43.2" y="114">2</text>
<text x="45.3" y="112.7">A15</text>
<text x="59.9" y="112.7">VCC</text>
<text x="64.8" y="114">27</text>
<text x="64.8" y="111.4">28</text>
<text x="43.2" y="116.5">3</text>
<text x="43.2" y="119">4</text>
<text x="45.3" y="115.2">A12</text>
<text x="45.3" y="117.8">A7</text>
<text x="60.5" y="117.8">A13</text>
<text x="60.5" y="115.2">A14</text>
<text x="64.8" y="119">25</text>
<text x="64.8" y="116.5">26</text>
<text x="43.2" y="121.6">5</text>
<text x="43.2" y="124.1">6</text>
<text x="45.3" y="120.3">A6</text>
<text x="45.3" y="122.8">A5</text>
<text x="45.3" y="125.4">A4</text>
<text x="60.5" y="125.4">A11</text>
<text x="61.5" y="122.8">A9</text>
<text x="61.5" y="120.3">A8</text>
<text x="64.8" y="124.1">23</text>
<text x="64.8" y="121.6">24</text>
<text x="113" y="120.3">1</text>
<text x="113" y="122.8">2</text>
<text x="113" y="125.4">3</text>
<text x="115.1" y="121.6">A</text>
<text x="115.1" y="124.1">B</text>
<text x="122.1" y="121.6">VCC</text>
<text x="123.7" y="124.1">Y0</text>
<text x="127" y="125.4">14</text>
<text x="127" y="122.8">15</text>
<text x="127" y="120.3">16</text>
<text x="171.5" y="120.3">1</text>
<text x="171.5" y="122.8">2</text>
<text x="171.5" y="125.4">3</text>
<text x="173.5" y="121.6">A</text>
<text x="173.5" y="124.1">B</text>
<text x="180.6" y="121.6">VCC</text>
<text x="182.2" y="124.1">Y0</text>
<text x="185.4" y="125.4">14</text>
<text x="185.4" y="122.8">15</text>
<text x="185.4" y="120.3">16</text>
<text x="43.2" y="126.7">7</text>
<text x="43.2" y="129.2">8</text>
<text x="43.2" y="131.7">9</text>
<text x="45.3" y="127.9">A3</text>
<text x="45.3" y="130.5">A2</text>
<text x="56.4" y="127.9">OE/Vpp#</text>
<text x="60.5" y="130.5">A10</text>
<text x="64.8" y="131.7">20</text>
<text x="64.8" y="129.2">21</text>
<text x="64.8" y="126.7">22</text>
<text x="113" y="127.9">4</text>
<text x="113" y="130.5">5</text>
<text x="115.1" y="126.7">C</text>
<text x="115.1" y="129.2">G#2A</text>
<text x="115.1" y="131.7">G#2B</text>
<text x="123.7" y="131.7">Y3</text>
<text x="123.7" y="129.2">Y2</text>
<text x="123.7" y="126.7">Y1</text>
<text x="127" y="130.5">12</text>
<text x="127" y="127.9">13</text>
<text x="171.5" y="127.9">4</text>
<text x="171.5" y="130.5">5</text>
<text x="173.5" y="126.7">C</text>
<text x="173.5" y="129.2">G#2A</text>
<text x="173.5" y="131.7">G#2B</text>
<text x="182.2" y="131.7">Y3</text>
<text x="182.2" y="129.2">Y2</text>
<text x="182.2" y="126.7">Y1</text>
<text x="185.4" y="130.5">12</text>
<text x="185.4" y="127.9">13</text>
<text x="42.2" y="134.3">10</text>
<text x="42.2" y="136.8">11</text>
<text x="45.3" y="133">A1</text>
<text x="45.3" y="135.5">A0</text>
<text x="60.2" y="133">CE#</text>
<text x="61.3" y="135.5">Q7</text>
<text x="64.8" y="136.8">18</text>
<text x="64.8" y="134.3">19</text>
<text x="113" y="133">6</text>
<text x="113" y="135.5">7</text>
<text x="115.1" y="134.3">G1</text>
<text x="115.1" y="136.8">Y7</text>
<text x="123.7" y="136.8">Y5</text>
<text x="123.7" y="134.3">Y4</text>
<text x="127" y="135.5">10</text>
<text x="127" y="133">11</text>
<text x="171.5" y="133">6</text>
<text x="171.5" y="135.5">7</text>
<text x="173.5" y="134.3">G1</text>
<text x="173.5" y="136.8">Y7</text>
<text x="182.2" y="136.8">Y5</text>
<text x="182.2" y="134.3">Y4</text>
<text x="185.4" y="135.5">10</text>
<text x="185.4" y="133">11</text>
<text x="42.2" y="139.4">12</text>
<text x="42.2" y="141.9">13</text>
<text x="45.3" y="138.1">Q0</text>
<text x="45.3" y="140.6">Q1</text>
<text x="45.3" y="143.2">Q2</text>
<text x="61.3" y="143.2">Q4</text>
<text x="61.3" y="140.6">Q5</text>
<text x="61.3" y="138.1">Q6</text>
<text x="64.8" y="141.9">16</text>
<text x="64.8" y="139.4">17</text>
<text x="113" y="138.1">8</text>
<text x="115.1" y="139.4">GND</text>
<text x="123.7" y="139.4">Y6</text>
<text x="127" y="138.1">9</text>
<text x="171.5" y="138.1">8</text>
<text x="173.5" y="139.4">GND</text>
<text x="182.2" y="139.4">Y6</text>
<text x="185.4" y="138.1">9</text>
<text x="42.2" y="144.4">14</text>
<text x="45.3" y="145.7">GND</text>
<text x="61.3" y="145.7">Q3</text>
<text x="64.8" y="144.4">15</text>
<text x="48.3" y="169.8">1</text>
<text x="48.3" y="172.4">2</text>
<text x="50.3" y="171.1">DIR</text>
<text x="50.3" y="173.6">A1</text>
<text x="59.9" y="171.1">VCC</text>
<text x="60.1" y="173.6">#OE</text>
<text x="64.8" y="172.4">19</text>
<text x="64.8" y="169.8">20</text>
<text x="48.3" y="174.9">3</text>
<text x="48.3" y="177.5">4</text>
<text x="48.3" y="180">5</text>
<text x="50.3" y="176.2">A2</text>
<text x="50.3" y="178.7">A3</text>
<text x="61.5" y="178.7">B2</text>
<text x="61.5" y="176.2">B1</text>
<text x="64.8" y="180">16</text>
<text x="64.8" y="177.5">17</text>
<text x="64.8" y="174.9">18</text>
<text x="48.3" y="182.5">6</text>
<text x="48.3" y="185.1">7</text>
<text x="50.3" y="181.3">A4</text>
<text x="50.3" y="183.8">A5</text>
<text x="61.5" y="183.8">B4</text>
<text x="61.5" y="181.3">B3</text>
<text x="64.8" y="185.1">14</text>
<text x="64.8" y="182.5">15</text>
<text x="48.3" y="187.6">8</text>
<text x="48.3" y="190.2">9</text>
<text x="50.3" y="186.3">A6</text>
<text x="50.3" y="188.9">A7</text>
<text x="50.3" y="191.4">A8</text>
<text x="61.5" y="191.4">B7</text>
<text x="61.5" y="188.9">B6</text>
<text x="61.5" y="186.3">B5</text>
<text x="64.8" y="190.2">12</text>
<text x="64.8" y="187.6">13</text>
<text x="47.3" y="192.7">10</text>
<text x="50.3" y="194">GND</text>
<text x="61.5" y="194">B8</text>
<text x="64.8" y="192.7">11</text>
</g>
<text font-size="1.5" fill="#000080" x="208.2" y="140.4">C9</text>
</svg>
